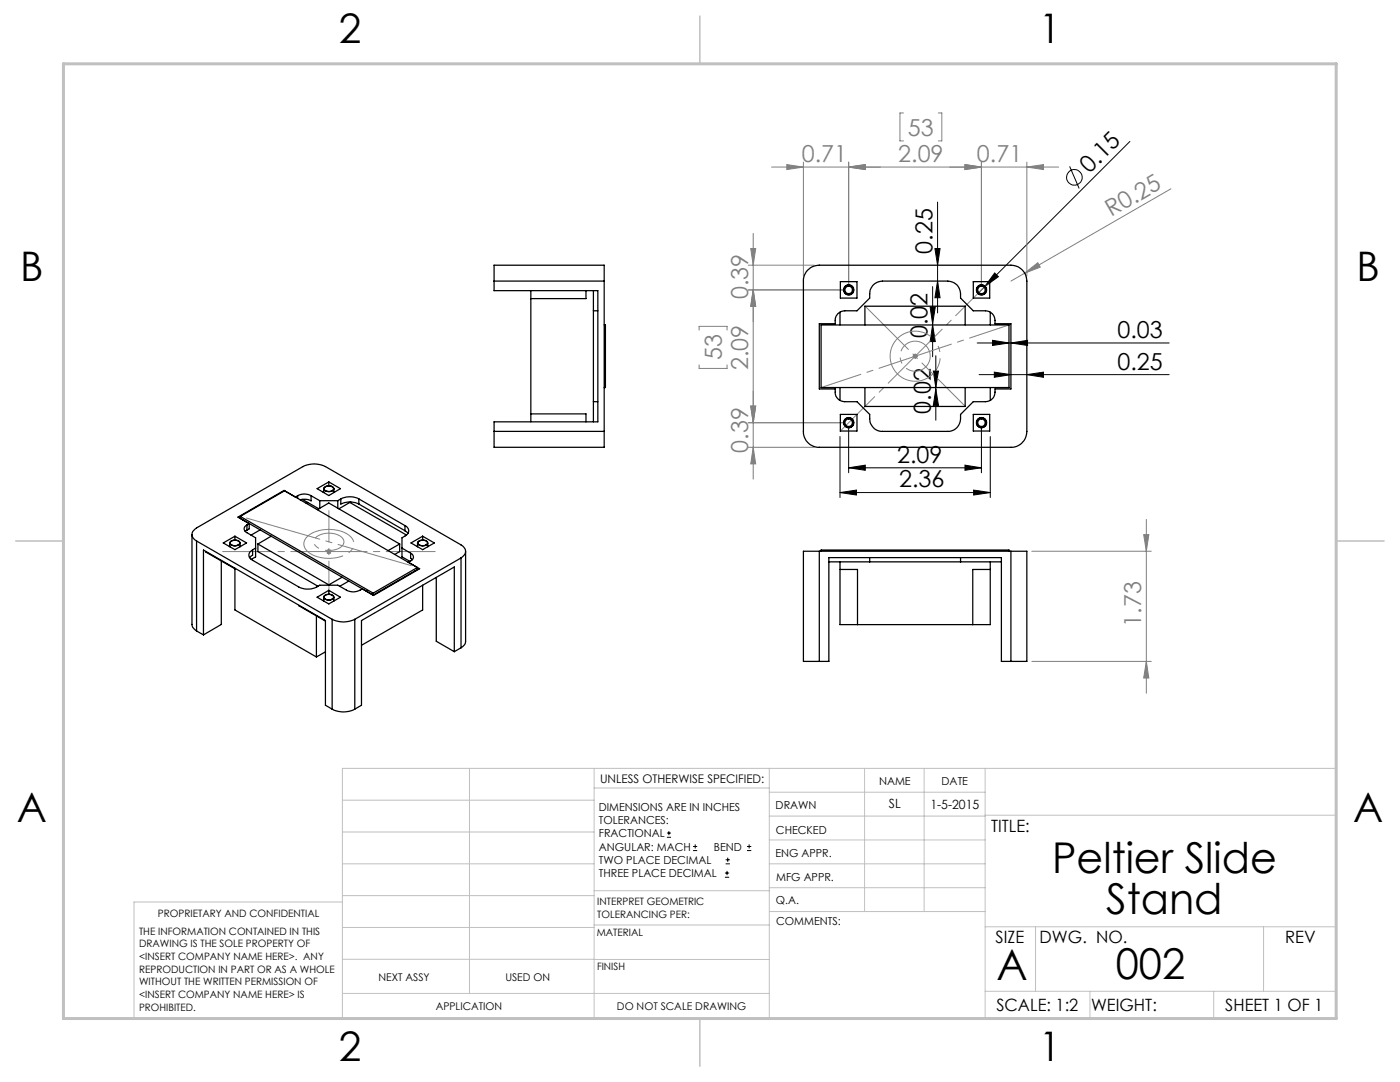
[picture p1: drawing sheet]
<svg xmlns="http://www.w3.org/2000/svg" width="279mm" height="216mm" viewBox="0 0 279 216" stroke-linecap="round" stroke-linejoin="round" font-family="sans-serif">
<g fill="none" stroke="#000" stroke-width=".2">
<path d="M213.5 33.2l1.9 4.4M225.5 28.2l-30.3 30.3M186.1 57.2v14M186.6 49.6h1l-.5 3.3zM187.1 56.1l.5 3.3h-1zM187.1 40.3v22.1M198.5 54.5l.7 .7-2.7 2zM185.6 61.3h1.1l-.6 3.3zM186.1 64.8l.6 3.4h-1.1zM186.3 74h1l-.5 3.3zM186.8 77.6l.5 3.3h-1zM186.8 71v12.9"/>
<path d="M195 68.4h38.3M195.4 74.8h37.9M198.1 67.9l3.3 .5-3.3 .5zM198.4 74.3l3.4 .5-3.4 .5zM201.8 68.4l3.3-.5v1zM204.9 74.8l3.3-.5v1zM167.6 98.3l3.3-.5v1zM167.6 87.1v12.2M167.6 98.3h30M169.4 93.3l3.3-.5v1zM169.4 85.3v9M169.4 93.3h26.5"/>
<path d="M192.6 92.8l3.3 .5-3.3 .5zM194.3 97.8l3.3 .5-3.3 .5zM195.9 85.3v9M197.6 87.1v12.2M133.1 167.1h.8M133.1 166.2h.8M133.5 165.8v.9M138.3 169.7h.8M138.3 168.9h.8M138.7 168.5v.8M144.7 175h.8M144.7 174.2h.8"/>
<path d="M144.8 172.4h.9M144.8 171.6h.9M145.1 173.8v.8M145.2 171.1v.9M149.1 169.7h.8M149.1 168.9h.8M149.5 168.5v.8"/>
<circle cx="214.4" cy="35.4" r="1.56"/>
</g>
<g fill="none" stroke="#808080" stroke-width=".2">
<path d="M154 33.3h57.3M157 32.8l3.3 .5-3.3 .5zM160.3 32.3v22.8M169.4 32.3v24.5M169.4 33.3l3.3-.5v1zM180.3 22.5h-.7v5.6h.7M187.3 22.5h.7v5.6h-.7M192.6 32.8l3.3 .5-3.3 .5zM195.9 32.3v24.5M204.9 33.3l3.3-.5v1zM204.9 32.3v22.8M233.7 37.7l-29.2 16.8"/>
<path d="M149.3 57.9h19.1M149.3 52.9h13.2M149.8 49.6h1l-.5 3.3zM150.3 57.9l.5 3.2h-1zM150.3 46.6v49M204.5 54.5l2.6-2.1 .5 .9zM204.5 54.5l-2.7 1.6M139.5 65.9v-.8h5.6v.8M139.5 72.8v.7h5.6v-.7M182.1 71.1h1M182.3 70.7l.7 .7M182.6 70.6v1"/>
<path d="M183 70.7l-.7 .7M149.3 84.3h19.1M149.3 89.3h13.2M149.8 81h1l-.5 3.3zM150.3 89.3l.5 3.3h-1zM65.1 110.1h1M65.3 109.7l.7 .7M65.6 109.6v1M66 109.7l-.7 .7M205.9 110h23.9M228.2 106.7h1.1l-.5 3.3zM228.8 103.6v34.7"/>
<path d="M205.9 132h23.9M228.8 132l.5 3.3h-1.1z"/>
</g>
<path d="M185.5 70.2a3 3 0 0 0-5-1.2 3 3 0 0 0 1.3 5 3 3 0 0 0 3.8-3.6l-.1-.2" fill="none" stroke="#808080" stroke-width=".2" stroke-dasharray="15.2 1.3 1.3 1.3" stroke-dashoffset="7.7" stroke-linecap="butt"/>
<path d="M177.9 72.5a5 5 0 0 0 8.3 2.1 5 5 0 0 0-2.2-8.3 5 5 0 0 0-6.2 5.9l.1 .3" fill="none" stroke="#808080" stroke-width=".2" stroke-dasharray="15.2 1.3 1.3 1.3" stroke-dashoffset="1.4" stroke-linecap="butt"/>
<path d="M68.3 108.9a1.33 1.33 0 0 0-.8-2.2 4.1 4.1 0 0 0-4.7 .9 1.47 1.47 0 0 0 1.2 2 4.3 4.3 0 0 0 4.3-.7" fill="none" stroke="#808080" stroke-width=".2" stroke-dasharray="15.2 1.3 1.3 1.3" stroke-dashoffset="7.6" stroke-linecap="butt"/>
<path d="M61.2 107.2a2.07 2.07 0 0 0 .9 3.4 7.3 7.3 0 0 0 8-.8 2.11 2.11 0 0 0-1-3.4 7.4 7.4 0 0 0-7.9 .8" fill="none" stroke="#808080" stroke-width=".2" stroke-dasharray="15.2 1.3 1.3 1.3" stroke-dashoffset="4.5" stroke-linecap="butt"/>
<g fill="none" stroke="#c0c0c0" stroke-width=".2">
<path d="M68.3 159.7h50.3M93.7 153.3v44.9M118.6 153.3v49.9M118.6 157.2h34.9M153.5 153.3v49.9M153.5 158.1h43.1M172.5 153.3v28.6M184.4 153.3v28.6M196.6 153.3v49.9M68.3 180h-41.6v23.2h240v-49.9h-198.4v49.9M68.3 178.7h50.3M68.3 172.4h50.3"/>
<path d="M68.3 166h50.3M118.6 177.7h35M153.5 167.6h43.1M153.5 162.8h43.1M153.5 172.4h43.1M153.5 177.1h43.1M196.6 162.7h70.1M68.3 198.2h85.2M68.3 191.4l85.2 .1M68.3 185.1h50.3M118.6 184.6h35M153.6 181.9h43"/>
<path d="M196.6 197.8h70.1M196.6 184.9h70.1M206.7 184.9v12.9M217.5 197.8v5.4M242.2 197.8v5.4M252.2 184.9v12.9"/>
</g>
<path d="M139.7 3.2v9.5M3.1 107.9h9.6M266.7 107.9h9.5M139.7 203.2v9.6" fill="none" stroke="#c0c0c0" stroke-width=".3"/>
<path d="M12.7 12.7h254v190.5h-254z" fill="none" stroke="#c0c0c0" stroke-width=".6"/>
<path d="M163.9 77.3l37.5-12.5" fill="none" stroke="#808080" stroke-width=".2" stroke-dasharray="15.2 1.3 1.3 1.3" stroke-dashoffset="6.9"/>
<path d="M167.6 86.1l30-30M44.4 110.1h42.5" fill="none" stroke="#808080" stroke-width=".2" stroke-dasharray="15.2 1.3 1.3 1.3" stroke-dashoffset="5.5"/>
<path d="M172.6 61.1l20 20" fill="none" stroke="#808080" stroke-width=".2" stroke-dasharray="15.2 1.3 1.3 1.3" stroke-dashoffset="3"/>
<path d="M48 103l35.3 10.2" fill="none" stroke="#808080" stroke-width=".2" stroke-dasharray="15.2 1.3 1.3 1.3" stroke-dashoffset="-1.3"/>
<path d="M65.6 101.9v16.3" fill="none" stroke="#808080" stroke-width=".2" stroke-dasharray="15.2 1.3 1.3 1.3" stroke-dashoffset="9"/>
<g fill="#000">
<path d="M198.5 54.5l.7 .7-2.7 2z"/>
<path d="M186.6 49.6h1l-.5 3.3zM187.1 56.1l.5 3.3h-1z"/>
<path d="M186.8 77.6l.5 3.3h-1zM186.3 74h1l-.5 3.3zM186.1 64.8l.6 3.4h-1.1zM185.6 61.3h1.1l-.6 3.3z"/>
<path d="M198.1 67.9l3.3 .5-3.3 .5zM201.8 68.4l3.3-.5v1zM167.6 98.3l3.3-.5v1zM194.3 97.8l3.3 .5-3.3 .5z"/>
<path d="M204.9 74.8l3.3-.5v1zM198.4 74.3l3.4 .5-3.4 .5z"/>
<path d="M169.4 93.3l3.3-.5v1zM192.6 92.8l3.3 .5-3.3 .5z"/>
</g>
<g fill="#808080">
<path d="M204.5 54.5l2.6-2.1 .5 .9z"/>
<path d="M169.4 33.3l3.3-.5v1zM192.6 32.8l3.3 .5-3.3 .5z"/>
<path d="M157 32.8l3.3 .5-3.3 .5zM169.4 33.3l3.3-.5v1zM192.6 32.8l3.3 .5-3.3 .5zM204.9 33.3l3.3-.5v1z"/>
<path d="M150.3 89.3l.5 3.3h-1zM149.8 81h1l-.5 3.3zM228.8 132l.5 3.3h-1.1zM228.2 106.7h1.1l-.5 3.3z"/>
<path d="M150.3 57.9l.5 3.2h-1zM149.8 81h1l-.5 3.3z"/>
<path d="M149.8 49.6h1l-.5 3.3zM150.3 57.9l.5 3.2h-1z"/>
</g>
<g fill="none" stroke="#000" stroke-width=".25">
<path d="M98.6 56.1v-3.2h22v3.2M98.6 56.1h22M98.6 56.1v1.9h20.7v26.2h-20.7v1.9M105.9 58v26.2M116.9 58v1.6h-11M118.4 58v26.2M120.6 56.1v30M161.1 54l.9-.7 1.5-.4h38.3a3.2 3.2 0 0 1 3.1 3.2v30a3.2 3.2 0 0 1-3.1 3.2h-38.3a3.1 3.1 0 0 1-3.2-3.2v-30.4l.2-.7zM167.7 56.2h3.3v3.3h-3.3zM194.2 56.2h3.3v3.3h-3.3zM118.4 62h.9M120.6 64.8h.2v12.5h-.2"/>
<path d="M163.5 64.6h3.2a2.06 2.06 0 0 1 1.9-2.6h2.4l2.6-2.5a2.71 2.71 0 0 1 2.5-3.4h13.1a2.69 2.69 0 0 1 2.5 3.4l2.5 2.5h2.5a2.05 2.05 0 0 1 1.9 2.6h3.2v13h-3.2a2.01 2.01 0 0 1-1.9 2.6h-2.5l-2.5 2.5a2.71 2.71 0 0 1-2.5 3.4h-13.1a2.69 2.69 0 0 1-2.5-3.4l-2.6-2.5h-2.4a2 2 0 0 1-1.9-2.6h-3.2zM163.9 64.8h37.5v12.5h-37.5zM167.6 62.3v2.5M167.6 77.3v2.6M172.6 64.8v-3.7h20v3.7M172.6 77.3v3.8h20v-3.8M197.6 62.3v2.5M197.6 77.3v2.6M56.7 97.9l27 15.6-9.2 5.3-2.2-1.3a3 3 0 0 1-3.2 .3l-1.7-1h-3.6a4 4 0 0 1-4.2 .3l-9.2-5.3a1.1 1.1 0 0 1-.7-1 1.1 1.1 0 0 1 .7-1.1M56.7 97.9l-9.2 5.3 27 15.5M56.7 97.9v.1M56.8 97.9l-8.9 5.1"/>
<path d="M58.9 99.2h.1M59.4 98.9a2.72 2.72 0 0 1 2.7 0M59.4 98.9l-.5 .3M59.4 98.9v.5M60.4 99.7l3.2 1.8M62.1 98.9v1l-1-.3-1.2 .1M62.1 98.9l1.7 1M63.3 97.5l2.3-1.3 2.3 1.3-2.3 1.4zM63.8 99.9h3.6M63.8 99.9v1.5M64.6 97.5v.8M64.6 98.1l-.1 .1"/>
<path d="M64.7 97.2a1.24 1.24 0 0 1 1.9 .3 1.17 1.17 0 0 1-2 0zM64.9 97.2a1.17 1.17 0 0 1 1.7 .3 1.07 1.07 0 0 1-1.9 0zM65.6 96.2v.7M66.6 97.5v.8M66.6 98.1l.1 .1M67.4 99.9v1.5M68 99.6a4 4 0 0 1 3.6 0M68 99.6v1a4 4 0 0 1 3.6 0M68 99.6l-.6 .3M71.6 99.6l9.2 5.3M71.6 99.6v1M98.6 86.1v3.2h22v-3.2"/>
<path d="M98.6 86.1h22M105.9 82.6h11v1.6M118.4 80.2h.9M167.7 82.7h3.3v3.3h-3.3zM194.2 82.7h3.3v3.3h-3.3zM38.3 106.6v18a1.49 1.49 0 0 0 .9 1.3M39.2 107.9a1.39 1.39 0 0 1-.9-1.3 1.39 1.39 0 0 1 .9-1.3l21.3-12.2a5 5 0 0 1 4.4 0l27.1 15.6a1.39 1.39 0 0 1 .9 1.3 1.39 1.39 0 0 1-.9 1.3M39.2 107.9l27.1 15.7M39.2 107.9v18M41.1 110.1l5.9 3.4M44.2 111.9v12.7l-3.6 2.1M44.6 108.3l2.3-1.3 2.3 1.3-2.3 1.4z"/>
<path d="M45.9 108.3v.8M45.9 109h-.1M46 108.1a1.26 1.26 0 0 1 1.9 .2 1.17 1.17 0 0 1-2 0zM46 108.1a1.22 1.22 0 0 1 1.8 .2 1.05 1.05 0 0 1-1.6 .4 .35 .35 0 0 1-.2-.6zM46.9 107v.7M46.9 113.4v8.3l16.2 9.4M47.9 108.3v.8M47.9 109h.1M47.9 103l26.6 15.4M47.9 103v.4M48.4 103.7h.1M49.3 104.7a.82 .82 0 0 0-.6 .8 .82 .82 0 0 0 .6 .8l1.7 1v3.8l-.9 .5"/>
<path d="M49.3 105.8l-.4 .2M49.3 104.7l.4-.2v1l-.4 .3M49.3 104.7v1.1M50.4 109.7v1.1l-.6 .5M51 109.4l-.6 .3M51.5 108.5l14.1 8.2M51.5 108.5v1.6l12 6.9M51.9 105.7l-1.8 1.1M54.1 107l-2.6 1.5M61.4 100.3l-.3 .1M63.3 119.2l2.3-1.4 2.3 1.4-2.3 1.3zM63.3 101.7l2.3-1.3 14.2 8.1"/>
<path d="M64.6 119.2v.7M64.6 119.8h-.1M64.7 118.9a1.27 1.27 0 0 1 1.9 .3 1.21 1.21 0 0 1-2 0zM64.7 119a1.16 1.16 0 0 1 1.9 .1 1.07 1.07 0 0 1-1.9 0zM65.6 116.7v.1M65.6 117.8v.8M66.6 119.2v.7M66.6 119.8h.1M68.3 115.2l-2.7 1.5M69.6 116l-1.8 1M69.8 100.3l11.3 6.5M70 100.2l-2.4 1.3"/>
<path d="M71.6 100.6l9.2 5.3M73.1 118h.1M74.5 118.4l8.8-5.2v.4l-8.8 5.1M74.5 118.4v.3M79.8 108.5l-2.3 1.4M79.8 108.5v1.6l-1 .5M80.2 109.4l1.8 1M80.8 104.9a1.1 1.1 0 0 1 .8 1 1.1 1.1 0 0 1-.8 1.1l-.6 .3v3.8l1.6 .9M80.8 105.9l.6 .5M80.8 104.9v1M81.5 112.2h.1M82 110.4a.82 .82 0 0 1 .5 .8 .82 .82 0 0 1-.5 .7l-.5 .3"/>
<path d="M82 110.4v1l.3 .3M82 108.3l2.3-1.3 2.4 1.3-2.4 1.4zM82.8 113.9v.1M83.3 108.3v.8M83.3 109h-.1M83.5 108.1a1.24 1.24 0 0 1 1.9 .2 1.17 1.17 0 0 1-2.1 0zM83.5 108.1a1.22 1.22 0 0 1 1.8 .2 1.03 1.03 0 0 1-1.7 .4l-.2-.3zM84.3 107v.7M84.3 116.8v4.9l-12.2 7.1M85.4 108.3v.8M85.4 109h.1M87.1 115.2v12.8l3.6 2"/>
<path d="M92 111.3l-21.2 12.3M92 111.3v18M92.9 110v18a1.41 1.41 0 0 1-.9 1.3M163.5 110h-3.2v22h3.2M163.5 110v22M163.5 110h38.3M163.9 110v-.3h37.5v.3M165.4 112.1h34.4M167.6 112.1v12.5h30v-12.5M167.6 113.6h3.5v11M173.6 111.3v.8M191.7 111.3v.8"/>
<path d="M197.6 113.6h-3.5v11M201.8 110h3.1v22h-3.1M201.8 110v22M39.2 125.9l1.4 .8M40.6 126.7v-17l24.3 14.1v16.9l1.4 .8M59.7 120.8l5.2 3.1M63.1 122.9v8.2M64.9 130.1l-1.8 1M66.3 123.6a5.1 5.1 0 0 0 4.5 0M66.3 123.6v17.9M70.8 123.6v17.9M90.7 130v-16.9l-18.6 10.7v16.9l-1.3 .8"/>
<path d="M92 129.3l-1.3 .7M163.5 132h1.9v-20.7h34.4v20.7h2M66.3 141.5a4.8 4.8 0 0 0 4.5 0"/>
<circle cx="169.4" cy="57.8" r=".75"/>
<circle cx="169.4" cy="57.9" r=".95"/>
<circle cx="169.4" cy="57.9" r="1.01"/>
<circle cx="195.9" cy="57.8" r=".75"/>
<circle cx="195.9" cy="57.9" r=".95"/>
<circle cx="195.9" cy="57.9" r="1.01"/>
<circle cx="169.4" cy="84.3" r=".95"/>
<circle cx="169.4" cy="84.3" r=".74"/>
<circle cx="169.4" cy="84.3" r="1.01"/>
<circle cx="195.9" cy="84.3" r=".95"/>
<circle cx="195.9" cy="84.3" r=".74"/>
<circle cx="195.9" cy="84.3" r="1.01"/>
</g>
<g font-size="8.5">
<text x="210" y="174.2">Peltier Slide</text>
<text x="220.8" y="182.3">Stand</text>
<text x="198.9" y="195.5">A</text>
<text x="222.7" y="195.4">002</text>
</g>
<g font-size="8.1">
<text x="67.6" y="8.5">2</text>
<text x="207.3" y="8.5">1</text>
<text x="4" y="56.2">B</text>
<text x="270.7" y="56.2">B</text>
<text x="3.3" y="164.1">A</text>
<text x="270" y="164.1">A</text>
<text x="67.6" y="211.7">2</text>
<text x="207.3" y="211.7">1</text>
</g>
<g font-size="4.7" fill="#808080">
<text x="181.2" y="27.1">53</text>
<text x="160" y="32.3">0.71</text>
<text x="179.3" y="32.3">2.09</text>
<text x="195" y="32.3">0.71</text>
<text x="221.8" y="43.4" transform="rotate(-30 221.8 43.4)">R0.25</text>
<text x="149.3" y="59.7" transform="rotate(-90 149.3 59.7)">0.39</text>
<text x="144.1" y="71.9" transform="rotate(-90 144.1 71.9)">53</text>
<text x="149.3" y="73.8" transform="rotate(-90 149.3 73.8)">2.09</text>
<text x="149.3" y="90.3" transform="rotate(-90 149.3 90.3)">0.39</text>
<text x="227.8" y="125" transform="rotate(-90 227.8 125)">1.73</text>
</g>
<g font-size="4.7">
<text x="217.5" y="34.8" transform="rotate(-45 217.5 34.8)">0.15</text>
<text x="186.1" y="50.6" transform="rotate(-90 186.1 50.6)">0.25</text>
<text x="185.1" y="67.5" transform="rotate(-90 185.1 67.5)">0.02</text>
<text x="223" y="67.4">0.03</text>
<text x="223" y="73.7">0.25</text>
<text x="185.8" y="82.5" transform="rotate(-90 185.8 82.5)">0.02</text>
<text x="179.1" y="92.3">2.09</text>
<text x="179.4" y="97.3">2.36</text>
</g>
<g font-size="3.4">
<text x="197.8" y="166">TITLE:</text>
<text x="198.7" y="188.1">SIZE</text>
<text x="207.5" y="188.1">DWG. NO.</text>
<text x="256.5" y="188.2">REV</text>
<text x="198.8" y="201.7">SCALE: 1:2</text>
<text x="217.7" y="201.8">WEIGHT:</text>
<text x="244.5" y="201.7">SHEET 1 OF 1</text>
</g>
<g font-size="2.5">
<text x="177.4" y="161.3">SL</text>
<text x="185.7" y="161.4">1-5-2015</text>
</g>
<text font-size="2.4" x="119.8" y="156.2">UNLESS OTHERWISE SPECIFIED:</text>
<g font-size="2.2">
<text x="119.5" y="161.8">DIMENSIONS ARE IN INCHES</text>
<text x="154.8" y="161.4">DRAWN</text>
<text x="175.4" y="156.6">NAME</text>
<text x="187.9" y="156.7">DATE</text>
<text x="119.5" y="164.4">TOLERANCES:</text>
<text x="119.5" y="167.1">FRACTIONAL</text>
<text x="154.9" y="166.3">CHECKED</text>
<text x="119.5" y="169.7">ANGULAR: MACH</text>
<text x="119.5" y="172.4">TWO PLACE DECIMAL</text>
<text x="142.5" y="169.7">BEND</text>
<text x="154.8" y="171">ENG APPR.</text>
<text x="119.5" y="175">THREE PLACE DECIMAL</text>
<text x="154.9" y="175.7">MFG APPR.</text>
<text x="154.9" y="180.4">Q.A.</text>
<text x="154.9" y="184.6">COMMENTS:</text>
</g>
<g font-size="2.1">
<text x="75.5" y="195.7">NEXT ASSY</text>
<text x="100.9" y="195.7">USED ON</text>
<text x="86.9" y="201.5">APPLICATION</text>
<text x="123.1" y="201.6">DO NOT SCALE DRAWING</text>
</g>
<g font-size="2">
<text x="31.5" y="182.9">PROPRIETARY AND CONFIDENTIAL</text>
<text x="119.2" y="180.6">INTERPRET GEOMETRIC</text>
<text x="119.2" y="183.1">TOLERANCING PER:</text>
<text x="27.8" y="186.5">THE INFORMATION CONTAINED IN THIS</text>
<text x="27.8" y="189">DRAWING IS THE SOLE PROPERTY OF</text>
<text x="27.8" y="191.6">&lt;INSERT COMPANY NAME HERE&gt;. ANY</text>
<text x="119.1" y="186.7">MATERIAL</text>
<text x="27.8" y="194.1">REPRODUCTION IN PART OR AS A WHOLE</text>
<text x="27.8" y="196.6">WITHOUT THE WRITTEN PERMISSION OF</text>
<text x="119.1" y="193.5">FINISH</text>
<text x="27.8" y="199.1">&lt;INSERT COMPANY NAME HERE&gt; IS</text>
<text x="27.8" y="201.7">PROHIBITED.</text>
</g>
</svg>
